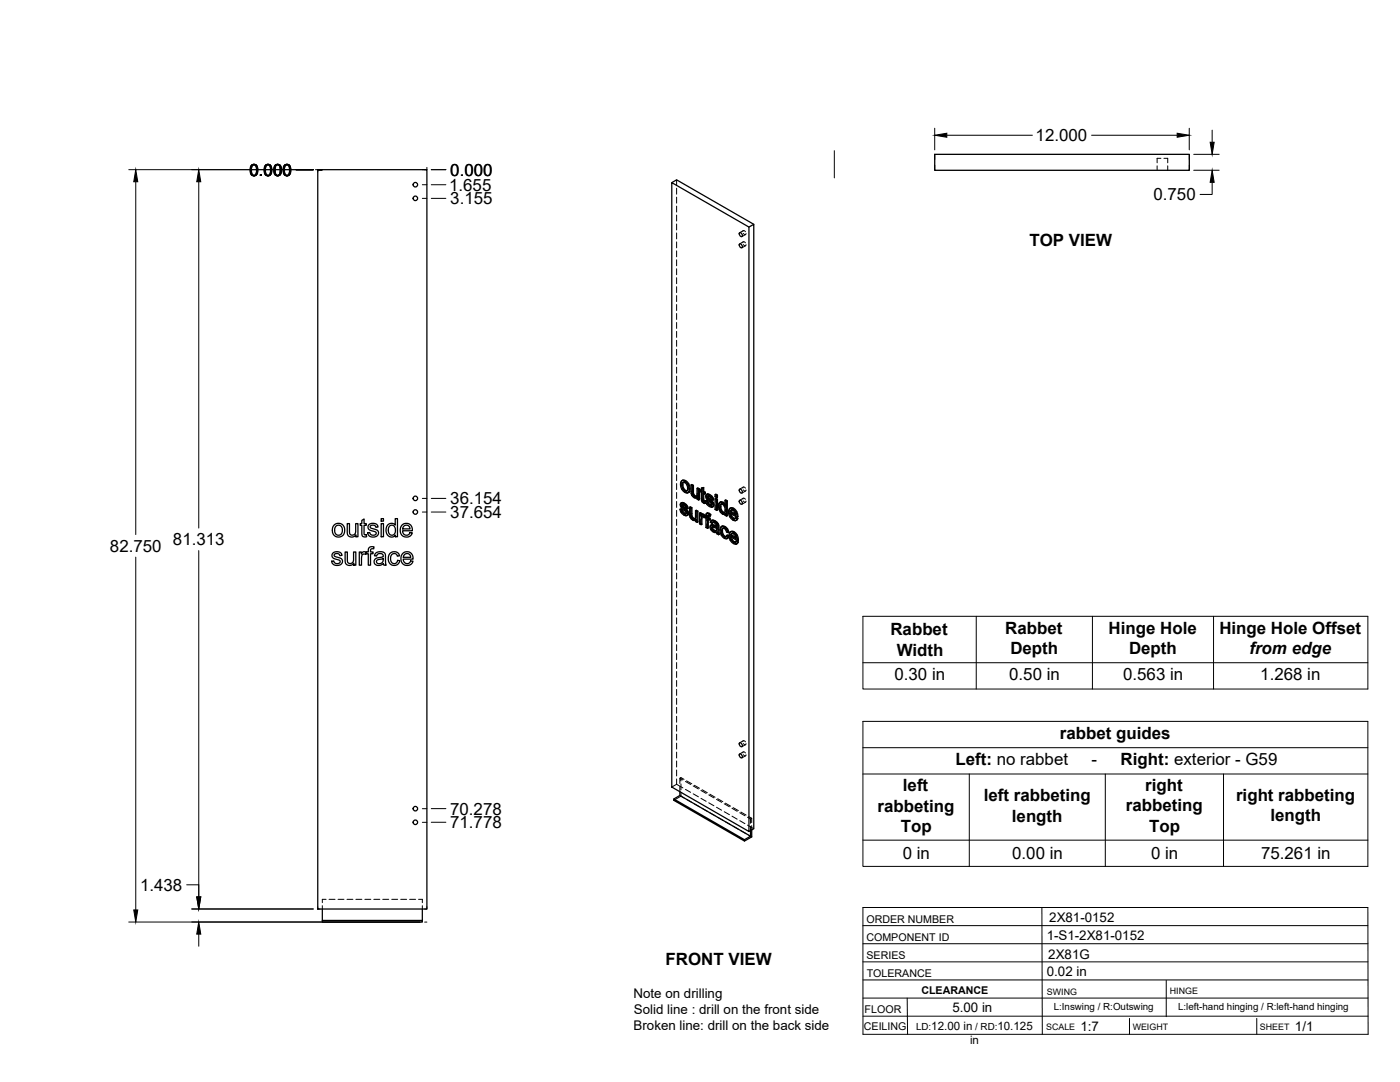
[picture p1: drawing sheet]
<svg xmlns="http://www.w3.org/2000/svg" width="559mm" height="432mm" viewBox="0 0 559 432" stroke-linecap="round" stroke-linejoin="round" font-family="sans-serif">
<!-- layer: Visible -->
<g fill="none" stroke="#000" stroke-width=".51">
<path d="M126.8 67.7h43.6v295.1h-43.6zM268.1 72.9l30.8 17.7v241.2l-30.8-17.7zM268.1 72.9l2-1.1 30.8 17.7M373.1 61.6h101.6v6.4h-101.6zM295.2 97.3a.93 .93 0 0 1 1 .6 .93 .93 0 0 1-.3 1l-.8-.9zM295.2 92.9a.93 .93 0 0 1 1 .5 .93 .93 0 0 1-.3 1.1l-.8-.9zM298.9 90.6l2-1.1v241.2l-2 1.1M272.2 191.8l.6-.2 .9 .2zM272.2 191.8l-.4 .5-.2 1 .5 1.9 1.5 1.4 .7 .1 .6-.3M272.3 193.6l.3 1.4M272.6 195l.3-.1 .8 .8-.4 .2zM272.8 192.5l-.2 .9"/>
<path d="M272.9 194.9l-.3-1.5-.3 .2v-.3l.2-.7 .5-.1 .8 .5 .6 1.4-.2 1.4-.9 .1M273.3 192l1.1 1a1.88 1.88 0 0 1 1 2M273.7 195.7l.5 .2M273.7 191.8l1.2 1.3M274.6 193.3l.5 1.9 .3-.2-.2 1.2M275.1 195.2l-.2 1.2 .3-.2-.6 .5M275.8 193.5l.7 .4 .3-.2v3.2M276.5 193.9v3.1l.3-.1 .3 .6M276.5 197.1l.2 .6 .4-.2 .4 .4M276.7 197.7l.5 .4h.9M276.8 193.7l-.7-.4-.3 .2v3.1l.3 1.1 .8 .8a.97 .97 0 0 0 1.4 .1v.6l.5 .4M277.2 198.1l.5 .1"/>
<path d="M278 198.1l-.3 .1M278.2 194.9l.6 .4 .4-.2v4.3l-.4 .2v-4.3M278.3 198.6l-.3 .2M279.2 195.1l-.7-.4-.3 .2v2.7l-.5 .6M279.9 195.5l-.4 .1v.6l.4 .3 .1 3.3 .9 1h.7l-.1-.7h-.6M279.9 194.8l1-.2v1.5M280.6 194.8v1.5l.3-.2 .6 .3M280.6 196.3l.6 .3 .3-.2v.6l-.3 .2v-.6M280.6 199.7l.6 .2M280.7 200l.8 .1M280.9 194.6l-1 .2v1.1l-.4-.3M280.9 197v2.6"/>
<path d="M281.2 197.2l-.6-.4v2.8l.4 .2M281.6 199.8l.6 .3M282.1 197.3l.7-.1 .6 .2M282.3 198.3l.6 .4M282.4 198.6l.2 .3 .3-.2 1.5 1.4M282.4 197.1l-.5 .3M282.5 197.4h.9l.7 .6M282.5 199.9l-.9-.1 .8 1.7 1.1 .8 1-.1M282.6 198.9l1.5 1.4 .3-.2 .4 .6M282.6 198v.1M282.7 198.4l-.4-.3 1 .3 .6 1 .6 .2M282.8 197.2l-.9 .2-.2 .9 .4 .9 1.8 1.8-.1 .7"/>
<path d="M283 197.6l.8 .6 .3-.2 .5 .6M283.8 198.2l.5 .6 .3-.2 .2 .9-.3 .1-.2-.8M285.4 199l.3-.1 .7 .3-.4 .2zM285.4 197.4l.3-.2 .7 .4-.4 .2zM285.4 199v4.3l.6 .4M285.4 197.4v.8l.6 .4M286.4 199.2v4.3l-.4 .2v-4.3M286.4 197.6v.8l-.4 .2v-.8M289.4 199.7l.6 .3 .3-.1v5.9l-.3 .2v-6M290.3 199.9l-.6-.4-.3 .2v2.1l-.5-.7M295.2 195.2a.93 .93 0 0 1 1 .6 .93 .93 0 0 1-.3 1l-.8-.9zM295.2 199.7a.93 .93 0 0 1 1 .5 .93 .93 0 0 1-.3 1.1l-.8-.9z"/>
<path d="M133.5 209.4l1.4-.5a2.66 2.66 0 0 1 2.6 3.7 2.66 2.66 0 0 1-4.5 .6l-.3-1.3a2.86 2.86 0 0 1 .8-2.5zM134 210.1l1.1-.5 1.2 .6 .3 1.9-.4 1-.4 .3-1.3 .1-.7-.7-.2-1.4zM138.6 209h.9v3.7a1.31 1.31 0 0 0 1.7 .7 1.31 1.31 0 0 0 .8-1.6v-2.8h.9v5.2h-.8v-.8a1.87 1.87 0 0 1-2.3 .9 1.87 1.87 0 0 1-1.2-2.1zM144.4 207.7l.9-.6v1.9h.9v.7h-.9v3.3l.2 .4h.7l.1 .8h-1.2l-.6-.5-.1-4h-.6v-.7h.6zM147.2 209.4l1.6-.5a1.74 1.74 0 0 1 2.1 1.4l-.9 .1a1.19 1.19 0 0 0-1.1-.9 1.19 1.19 0 0 0-1.2 .9l.4 .4 2.6 1a1.81 1.81 0 0 1-.2 2.1 1.81 1.81 0 0 1-2.2 .4l-1-.5-.6-1.2 .9-.1 .2 .6 .7 .5 1.4-.2a.83 .83 0 0 0 .1-1.1 .83 .83 0 0 0-1-.3l-1-.3a1.37 1.37 0 0 1-.8-2.3zM152.1 209h1v5.2h-1zM152.1 207h1v1h-1zM154.7 209.6l1.2-.7a1.81 1.81 0 0 1 1.9 .7v-2.6h.8v7.2h-.8v-.6l-.6 .5-1 .2-1.4-.6-.6-1-.1-1.8zM155.5 210l1.2-.4 .9 .9 .2 1.8-.8 1.2h-1.1l-.7-.8-.2-1.7zM160.4 209.6l1.1-.7h1.4l1 .7 .6 1.2 .1 1h-3.9l.3 1.1 .6 .6a1.44 1.44 0 0 0 2-1l1 .1-.4 .9-.9 .6-1.7 .2-1.2-.7-.5-.8-.2-1.2 .2-.9zM161.1 210.1l.7-.5 1 .1 .6 .4 .3 1h-3zM271.4 203.2l.6 .3"/>
<path d="M271.9 200.7l.7-.1 .6 .2M272 203.5l.4-.2 .2 .9-.3 .1zM272.1 201.7l.1 .3 .3-.2 .3 .3M272.2 202l.2 .3 .4-.2 1.4 1.4M272.2 200.6l-.4 .2M272.3 204.3l.7 .6h.8M272.3 200.8h.9l.8 .6M272.4 203.3l-1-.1 .7 1.6 1.3 .9 .9-.1M272.4 202.3l1.5 1.4 .3-.2 .5 .7M272.5 201.4l-.1 .1M272.5 201.8l-.3-.3 1 .3 .5 1 .6 .3M272.6 204.2l.7 .6"/>
<path d="M272.6 200.6l-.9 .3-.2 .7 .4 .9 1.9 1.9-.2 .7M272.9 201l.7 .6 .4-.2 .4 .7M273 204.9l.6 .2M273.6 201.6l.5 .6 .3-.1 .3 .8-.4 .2-.2-.9M273.7 205.1h-.1M273.9 203.7l.4 .6 .4-.1 .1 .7M274.3 204.3l.2 .7 .3-.1-.2 .5M274.5 205l-.2 .6 .3-.2-.5 .4M275.2 202.4l.6 .4 .4-.2v3.2M275.8 202.8l.1 3.2 .3-.2 .3 .6M275.9 206l.2 .6 .4-.2 .4 .4M276.1 206.6l.5 .4h.9l-.3 .2"/>
<path d="M276.2 202.6l-.7-.4-.3 .2v3.1l.3 1.1 .8 .8a.95 .95 0 0 0 1.4 .1M276.6 207l.6 .2M277.6 203.8l.6 .4 .4-.2v4.3l-.4 .2v-4.3M277.7 207.5v.7l.5 .3M277.7 207.5l-.2 .2M278.6 204l-.7-.4-.3 .2v2.8l-.4 .6M279.2 204.7l.6 .4 .3-.2v.5l.4-.2M279.8 205.1v.6l.7-.5 .4 .1M280 206.4l.2 2.8-.4 .2v-2.2M280.1 204.9l-.6-.3-.3 .1v4.3l.6 .4M280.2 205.3h.7l.6 .4M280.3 206.1v.1"/>
<path d="M280.6 205.4l.6 .5M281 206.6l-.8-.5-.2 .3 .3-.2-.1 .8M281.2 206.4l.6 .4v3.7l.6 .4M281.2 206.4v-.3l-.2 .5M281.2 200.3l.1 .7M281.2 206.5l-.2 .1M282.2 204.9h.9l.6 .4M282.2 200.1l.3-.2 .3 .8-.3 .2zM282.4 206.6l.7 .4 .3-.2v.6l-.3 .1v-.5M282.5 204.7l-.5 .2M282.5 200.9l.6 .6h.9M282.7 207.3v3.4l-.3 .2v-3.8l.7 .4"/>
<path d="M282.7 205.7v.7M282.8 205.1l.6 .4 .3-.2-.4 .8 .1-.6M282.8 200.7l.7 .7M283.1 204.9l-.6-.2-.5 .2-.2 1.3-.6-.3 .6-.1M283.1 201.5l.7 .2M283.3 206.1a.46 .46 0 0 0-.5-.5 .46 .46 0 0 0-.4 .6v.4l.3-.2 .7 .4M283.8 209.6l.8-.2 1.4 .5M283.8 201.7h.1M284.1 210.7l.1 .6 .4-.2 .5 .5M284.1 200.3l.4 .6 .3-.2 .2 .8M284.1 210.4v.3l.3-.2 .2 .6M284.2 209.4l-.5 .2"/>
<path d="M284.2 211.3l.6 .5h1h-1M284.3 210.3l-.2 .1M284.3 207.7l.9 .4 .3-.2 .8 .6M284.4 210.3l.8 .3a.71 .71 0 0 1 .8 .6 .71 .71 0 0 1-.5 .8M284.4 210.3l-.3 .1M284.4 210.3v.2M284.5 200.9l.1 .7 .4-.1-.2 .5M284.5 208.4l-.4 .5 .6-.5 1.2 1a.43 .43 0 0 1 .1 .6 .43 .43 0 0 1-.7 0l-1-.4M284.6 209.4l-1 .3-.2 1.1 .7 1.1 1.1 .6a.62 .62 0 0 1 1 .5l.6 .4M284.6 201.6l-.1 .6 .3-.2-.5 .4M284.6 207.6l-.8 .2M285.2 208.1l.7 .5 .4-.1 .4 .5"/>
<path d="M285.5 207.9l-.9-.3-.9 .3-.2 .5 .6 .5M285.9 208.6l.5 .6 .3-.2 .2 .7M286.4 209.2l.2 .6 .3-.1 .1 2.9M286.6 209.8v2.9l.4-.1 .1 .6-.3 .2-.1-.6M287.4 202.4l.3 1.4M287.5 200.4h1.1l.7 .6M287.7 201.3h.7l.7 .8 .3 1.1-.3 1.4M287.7 201.3l-.3 1.1 .3-.2 .3 1.4M287.7 203.8l.3-.2 .8 .8-.4 .2zM287.8 201.2l-.1 .1M287.8 200.3l-.5 .2M288 201.1l-.3 1.1"/>
<path d="M288.1 212v.1a1.2 1.2 0 0 0 .8 1.4l.5 .5M288.2 210.1l.9 .2 .3-.2 1 1M288.3 213.4l.8 .8h.8M288.3 200.6l.6 .5h.5M288.4 204.6h.7M288.5 209.9l-.6 .3M288.6 210.8l-.2 1M288.6 200.4l-.7-.2-.8 .5-.3 .8 .1 1.4 1 1.9 .9 .5 .6-.2v.5l.6 .4M288.8 204.4l.4 .1M289.1 210.3l.8 .6a1.43 1.43 0 0 1 1 1.5l-.3 .1-.5-1.3M289.4 210.1l-.9-.2-.7 .3-.3 .7-.1 1.4 1.1 2.1 .9 .5 .7 .1M289.4 205.1l-.2 .2"/>
<path d="M290 213.7l.6 .4M290.6 212.5l-.6-.2-.7-1.3-.9-.2-.3 1.2 .3-.2 .2 1.4M290.6 214.1l.4-.1-.3 .6-.6 .4zM291 214l-.7-.5-.6 .8-.6-.1M291.3 202.9h.9a2.01 2.01 0 0 1 1.8 1.2M291.4 212.3l.9-.1a1.99 1.99 0 0 1 1.9 1.3M291.5 204.3l2 1.2-.3-1.1-.9-.9-.6 .1-.2 .7 .3-.2 1.7 1M291.7 213.6l2 1.2-.4-1.3-.9-.6h-.4l-.3 .7 .3-.2 1.7 1M291.8 206.1l.7 .8h.9M291.8 205l.3 .9M292 203.5l-.2 .6M292 214.4l.3 .9"/>
<path d="M292 215.5l.7 .8h.9M292.2 212.9l-.2 .5M292.5 203l1.2 1.3 .3-.2 .5 2M292.5 206.9l.6 .2M292.7 212.4l1 1a1.97 1.97 0 0 1 1 2M292.7 216.3l.6 .2M292.8 202.8l-.8-.2-1.1 .7-.1 1 .2 1.4 .7 1.1 1.3 1h.7l.8-.9M293 212.2l-.8-.2-.9 .5-.3 1.2 .2 1.3 .8 1.3 1.2 .8h.8l.7-.8M293.3 207l-.2 .1M293.5 216.4l-.2 .1M293.5 206.6l.7 .5M293.7 204.3l.5 1.9 .3-.1-.3 .1"/>
<path d="M293.7 216l.7 .5M293.9 213.7l.5 1.9 .3-.2-.3 .2M294.2 206.4l-2.8-1.6 .4 1.3 .3-.2 .8 .9M294.4 215.8l-2.8-1.6 .4 1.3 .3-.2 .8 .8M294.5 206.9l-.7 .8M294.5 206.9l-.6-.5-.8 .7M294.7 216.3l-.7 .8M294.7 216.3l-.7-.5-.7 .7M132.8 220.7l1.6-.5a1.74 1.74 0 0 1 2.1 1.4l-.9 .2a1.2 1.2 0 0 0-1.1-.9 1.2 1.2 0 0 0-1.1 .8l.3 .4 2.7 1.1a1.92 1.92 0 0 1-.5 2.2 1.92 1.92 0 0 1-2.3 .1l-.9-.6-.3-.9 .8-.2 .3 .7 .6 .4 1.4-.2a.75 .75 0 0 0 .2-.9 .75 .75 0 0 0-.8-.4l-1.3-.4a1.36 1.36 0 0 1-.8-2.3zM137.8 220.3h.8l.1 3.8a1.31 1.31 0 0 0 1.7 .7 1.31 1.31 0 0 0 .7-1.7v-2.8h.9v5.3h-.8v-.8a1.87 1.87 0 0 1-2.2 .8 1.87 1.87 0 0 1-1.2-2.1zM143.4 220.3h.8v.8a1.27 1.27 0 0 1 2-.7l.8-.1v-1a1.5 1.5 0 0 1 2.3-1.1l-.1 .8a.82 .82 0 0 0-.9 0 .82 .82 0 0 0-.4 .8v.5h1v.7h-1v4.6h-.9v-4.6h-.8v-.4l-.2 .7-.9-.2-.6 .5-.2 4h-.9zM149.9 220.8l1.6-.6 1.4 .1 .7 .5 .6 4.8h-1l-.2-.7-1.2 .7h-1.2l-.8-.4-.4-.7a1.75 1.75 0 0 1 2-2l.6-.1a.78 .78 0 0 0 .9-.7 .78 .78 0 0 0-.9-.8l-1.2 .2-.5 .8-.8-.1z"/>
<path d="M150.5 223.5l2.5-.6a1.61 1.61 0 0 1-.7 1.8 1.61 1.61 0 0 1-1.9-.1l-.1-.6zM155.7 220.8l1.1-.6 1.5 .1 .9 .7 .3 .8-.9 .2a1.43 1.43 0 0 0-1.8-1 1.43 1.43 0 0 0-.9 1.9l.1 1 .7 .9h1.2l.8-1.2 .9 .1-.5 1.1a2.48 2.48 0 0 1-3.3 .4 2.48 2.48 0 0 1-.7-3.2zM160.7 220.9l1-.6h1.5l1 .6 .5 .9 .2 1.3h-3.9l.3 1.1 .7 .7a1.45 1.45 0 0 0 1.9-1l.9 .1-.5 1-.8 .5-1.7 .1-1.1-.6-.5-.8-.2-1.2 .2-1.3zM161.5 221.3l.6-.3h1l.5 .5 .3 .9h-2.9zM295.2 296.4a.93 .93 0 0 1 1 .6 .93 .93 0 0 1-.3 1l-.8-.8zM271.4 316v1.5l-2.5 1.4v.5l28.3 16.2v-.5l-28.3-16.2M271.4 317.5l28.2 16.2-2.4 1.4M295.2 300.9a.93 .93 0 0 1 1 .5 .93 .93 0 0 1-.3 1.1l-.8-.9zM299.6 331.5v2.2M300 331.2v2.8l-2.8 1.6M128.7 362.8v5.2h39.9v-.7h-39.9M168.6 362.8v4.5"/>
<circle cx="165.8" cy="79.2" r=".9"/>
<circle cx="165.8" cy="73.7" r=".9"/>
<circle cx="165.8" cy="198.9" r=".9"/>
<circle cx="165.8" cy="204.3" r=".9"/>
<circle cx="165.8" cy="322.7" r=".9"/>
<circle cx="165.8" cy="328.2" r=".9"/>
</g>
<!-- layer: Hidden -->
<g fill="none" stroke="#000" stroke-width=".4">
<path d="M270.1 71.8v2.1M270.1 75.1v2.4M270.1 78.7v2.4M461.9 66.2v1.8M463.4 63.2h-1.5v1.8M464.6 63.2h1.5v1.8M466.1 66.2v1.8M270.1 82.3v2.3M270.1 85.8v2.4M270.1 89.4v2.4M270.1 93v2.4M270.1 96.5v2.4"/>
<path d="M296.5 96.9l.4-.5 .6 .5M296.5 92.5l.4-.5 .6 .5M296.7 96.5l-1.5 .8M296.7 92l-1.5 .9M296.7 97.6l.8 .5 .3-.5M296.7 93.2l.6 .4 .5-.4M297.6 98.1l-1.5 .8M297.6 93.6l-1.5 .8M270.1 100.1v2.4M270.1 103.7v2.4M270.1 107.3v2.3M270.1 110.8v2.4"/>
<path d="M270.1 114.4v2.4M270.1 118v2.4M270.1 121.5v2.4M270.1 125.1v2.4M270.1 128.7v2.4M270.1 132.2v2.4M270.1 135.8v2.4M270.1 139.4v2.4M270.1 143v2.4M270.1 146.5v2.4M270.1 150.1v2.4M270.1 153.7v2.4"/>
<path d="M270.1 157.3v2.3M270.1 160.8v2.4M270.1 164.4v2.4M270.1 168v2.3M270.1 171.6v2.3M270.1 175.1v2.4M270.1 178.7v2.4M270.1 182.3v2.3M270.1 185.8v2.4M270.1 189.4v2.4M270.1 193v2.4M270.1 196.6v2.3"/>
<path d="M271.9 193.1l.5 1.9-.3 .2M272.4 195l1.3 1.3-.4 .2M272.5 191.6l-.9 1.7M272.8 192.5l-.2 .1M272.9 192.4h.8l-.4 .2M273.7 192.4l.7 .7-.3 .4M273.7 196.3l.9 .3-.3 .1M274.4 193.3l.4 1-.4 .6M274.5 195.7l-.3 .2M274.8 194.7l-.2 .8-.5 .4M274.9 196.5l-.3 .1M276.1 193.3l.1 3.4-.3 .2"/>
<path d="M276.2 196.7l.2 .7-.3 .1M276.4 197.4l.4 .6-.3 .1M276.8 198l.6 .5-.3 .1M277.4 198.5l.7 .2 .5-.3-.3 .2M278 198.1h.1M278.1 198.1h.1M278.3 198l-.4 .2M278.4 198.6h-.1M278.4 197.8l-.3 .3M278.5 194.7v2.7l-.4 .6M278.6 198.4v.7l-.3 .1M278.6 199.1l.6 .3"/>
<path d="M279.8 196l.5 .3-.4 .2M279.8 195.4v.6l-.3 .2M279.9 195.5l.4 .2M280.3 196.3v3.3l-.3 .2M280.3 194.6v1.1l-.4 .2M280.3 199.6l.3 .5-.3 .2M280.6 196.8l.3-.2v.4M280.9 196.6l.6 .4M281.9 199.7l.5 1.3-.4 .1M282 197.8l.1 .7-.3 .2M282.1 197.4l-.4 .6M282.1 198.5l.4 .6-.3 .2"/>
<path d="M282.3 197.2l-.5 .4M282.5 198l.3-.2-.2 .2M282.5 199.1l1.6 1.6-.3 .2M282.7 197.9l-.3 .1M282.8 197.8l.6 .2-.3 .2M283.4 198l.6 .5-.3 .2M284 198.5l.2 .7-.3 .2M284.2 199.2l.6 .3M285.7 197.2v.9l-.3 .1M285.7 198.9v1.5M285.7 198.1l.7 .3M289.7 199.5v2.1l-.3 .2"/>
<path d="M296.5 194.8l.4-.5 .6 .5M296.5 199.2l.4-.4 .6 .5M296.7 194.4l-1.5 .8M296.7 198.8l-1.5 .9M296.7 195.5l.6 .5 .5-.5M296.7 199.9l.8 .5 .3-.4M297.6 195.9l-1.5 .9M270.1 200.1v2.4M270.1 203.7v2.4M270.1 207.3v2.4M270.1 210.8v2.4M270.1 214.4v2.4"/>
<path d="M270.1 218v2.4M271.7 203.1l.5 1.3-.3 .2M271.8 201.3l.2 .6-.3 .2M271.9 200.8l-.4 .6M272 201.9l.4 .6-.3 .2M272.1 200.6l-.5 .4M272.2 204.4l1.1 1-.3 .1M272.3 201.4l.3-.2-.1 .2M272.4 202.5l1.6 1.6-.3 .2M272.6 201.3l-.4 .1M272.6 201.2l.6 .2-.3 .2M273.2 201.4l.6 .6-.3 .1"/>
<path d="M273.3 205.4l.8 .2-.3 .2M273.8 204.9h.2M273.8 202l.2 .6-.3 .2M274 204.1l.2 .5-.4 .1M274 204.9l-.3 .2 .3-.2M274 202.6l.7 .3M274.2 204.6l-.2 .3M274.5 205.6h-.4M275.5 202.2l.1 3.4-.3 .2M275.6 205.6l.2 .7-.3 .2M275.8 206.3l.4 .6-.3 .2M276.2 206.9l.6 .5-.3 .2"/>
<path d="M276.8 207.4l.7 .2 .5-.3-.2 .2M277.7 206.9l-.4 .2M277.8 206.7l-.3 .3M277.9 203.6v2.8l-.4 .5M278 207.3v.7l-.3 .2M278 208l.6 .3M279.5 207.3v1.6l-.3 .1M279.5 208.9l.7 .3M279.5 204.6v1.5M280.1 205.4v.1M280.3 206.1l.2-.2-.3 .2M280.4 205.2l-.6 .5"/>
<path d="M280.4 206l-.3 .1M280.5 205.9l.4 .1-.3 .2M280.6 200.1l.5 .5-.3 .1M280.9 206l.4 .4M281.1 200.6l.5 .2M281.2 206.1l.3-.2-.2 .5M281.5 205.7v.1M281.5 206.3l.6 .3-.3 .2M281.5 205.9l-.2 .5M281.5 205.7l-.3 .3M281.8 205.8l.3 .2M282.1 209v1.3l-.3 .2"/>
<path d="M282.1 210.3l.6 .4M282.1 206.6v1.3M282.2 205l-.1 1-.3 .2M282.3 204.7l-.5 .4M282.4 201l1.1 1-.4 .1M282.4 207.1l.3-.2v.4M282.5 205.7l.3-.2-.1 .2M282.7 206.9l.7 .5M282.8 205.5l.4 .1-.3 .2M283.2 205.6l.4 .3M283.5 202l.8 .2-.4 .2M283.7 210.1l.3 1.1-.3 .2"/>
<path d="M283.8 208.2l.6 .5M283.8 209.6l-.4 .7M284 201.5h.1M284 209.4l-.5 .4M284 211.2l1 .9-.3 .2M284.1 207.7l-.6 .7M284.1 201.5l-.3 .2M284.1 200.7l.2 .5-.3 .1M284.2 207.6l-.4 .3M284.3 201.2l-.2 .3M284.4 208.4l.4-.2-.3 .2M284.5 210.2l.2-.1z"/>
<path d="M284.5 210.2l-.2 .1M284.5 210.1l-.3 .2M284.6 202.2h-.3M284.7 210.1l1.6 .5-.3 .2M284.8 208.2l.6 .2-.3 .2M285 212.1l.7 .2-.4 .2M285.4 208.4l.7 .7-.3 .2M285.7 212.3l.6-.1-.3 .2M285.7 201.6v1.6l-.3 .1M285.7 203.2l.7 .3M286 209.9l.3 .1M286 211.7l-.3 .2"/>
<path d="M286.1 209.1l.2 .7-.3 .2M286.2 211.5l-.4 .3M286.3 210.6l-.1 .9-.3 .2M286.3 209.8l-.3 .4M286.3 212.2l.2 .7-.3 .1M286.5 212.9l.6 .3M287.1 201.8l.2 1.3-.3 .2M287.3 200.7l-.2 1.1-.3 .2M287.3 203.1l.6 1.1-.4 .2M287.6 200.3l-.6 .6M287.7 211.4l.5 1.9-.3 .2M287.9 204.2l.8 .8-.3 .1"/>
<path d="M287.9 210.3l-.2 1.1-.3 .2M288 201.1h.7l-.3 .2M288 201.1l-.2 .1M288 201.1h.1M288.1 201l-.4 .2M288.2 213.3l1.2 1.3-.3 .2M288.2 210l-.6 .5M288.6 210.8l-.2 .1M288.7 210.7l.7 .1-.3 .1M288.7 205l.6 .1 .4-.2-.3 .2M288.7 201.1l.7 .8-.3 .2M289.4 201.1l.3 .5"/>
<path d="M289.4 214.6l1 .2M289.4 210.8l.6 .5-.3 .2M289.4 201.9l.3 1.5-.3 .2M289.5 205.1h-.1M289.7 203.4l-.1 .7-.4 .4 .3-.1M289.7 204.9v.6l-.3 .1M289.7 205.5l.6 .3M290 211.3l.3 .8-.3 .2M290 214.1l-.1 .1M290.3 212.1l.6 .3M290.3 213.5l-.6 .8M291.1 204.1l.5 1.9-.3 .2"/>
<path d="M291.3 213.5l.5 1.9-.4 .2M291.4 204.8l.3-.1 .1 .3M291.6 206l1.3 1.4-.4 .1M291.6 202.7l-.8 1.6M291.6 214.2l.3-.2 .1 .4M291.7 204.7l2.8 1.5M291.8 215.4l1.3 1.3-.4 .2M291.8 212.1l-.5 1.4-.3 .2M291.9 214l2.8 1.6M292 203.5l-.2 .1M292.1 203.4l.7 .1-.3 .1M292.2 212.9h-.2"/>
<path d="M292.3 212.7l.7 .1-.3 .2M292.8 203.5l.8 .8-.3 .2M292.9 207.4l1 .2-.3 .2M293 212.8l.8 .9-.3 .2M293.1 216.7l1 .3-.3 .2M293.5 206.9h-.1M293.5 206.9l-.2 .1M293.5 205.1l.4 .2M293.5 206.8l-.3 .2M293.6 204.3l.3 1-.4 .2M293.6 216.3h.1M293.6 216.3l-.1 .1"/>
<path d="M293.7 214.4l.3 .3M293.8 216.2l-.4 .2M293.8 213.7l.2 1-.3 .1M293.9 206.4l-.4 .5M294 215.8l-.4 .5M294.1 207.5l-.2 .1M294.3 216.9l-.2 .1M297.6 200.4l-1.5 .8M270.1 221.6v2.3M270.1 225.1v2.4M270.1 228.7v2.4M270.1 232.3v2.4"/>
<path d="M270.1 235.8v2.4M270.1 239.4v2.4M270.1 243v2.4M270.1 246.5v2.4M270.1 250.1v2.4M270.1 253.7v2.4M270.1 257.3v2.4M270.1 260.8v2.4M270.1 264.4v2.4M270.1 268v2.4M270.1 271.6v2.3M270.1 275.1v2.4"/>
<path d="M270.1 278.7v2.4M270.1 282.3v2.3M270.1 285.9v2.3M270.1 289.4v2.4M270.1 293v2.4M270.1 296.6v2.3M296.5 296l.4-.4 .6 .5M296.7 295.6l-1.5 .8M296.7 296.7l.6 .5 .5-.4M297.6 297.2l-1.5 .8M270.1 300.1v2.4M270.1 303.7v2.4"/>
<path d="M270.1 307.3v2.4M270.1 310.9v2.1M270.1 313l-2 1.1M270.1 313l2.5 1.4M271.4 313.9v2.1M271.4 310.6l1.2 .7M271.8 311.6v-1.3l-.4 .3v2.1M271.8 317.7l-2.9 1.7M271.8 312.8v2.4M271.8 316.4v1.3M271.8 310.3l1.2 .7M271.8 317.7l1.2 .7"/>
<path d="M273.6 311.9l2.1 1.2M273.6 315l2.1 1.2M274 311.6l2.1 1.2M274 319l2.1 1.2M276.7 313.6l2.1 1.3M276.7 316.8l2.1 1.2M277.2 313.4l2 1.2M279.8 315.4l2.1 1.2M279.8 318.6l2.1 1.2M280.2 315.2l2.1 1.2M282.9 317.2l2 1.2M283.3 316.9l2.1 1.3"/>
<path d="M286 319l2 1.2M286.4 318.7l2.1 1.2M296.5 300.5l.4-.5 .6 .5M296.7 300.1l-1.5 .8M296.7 301.2l.6 .5 .5-.5M297.6 301.6l-1.5 .9M277.2 320.8l2 1.2M280.2 322.6l2.1 1.2M282.9 320.4l2 1.2M283.3 324.4l2.1 1.2M286 322.2l2 1.1M286.4 326.2l2.1 1.1"/>
<path d="M289.1 320.8l2 1.2M289.1 323.9l2 1.2M289.5 320.5l2.1 1.2M289.5 327.9l2.1 1.2M292.2 322.6l2 1.2M292.2 325.7l2 1.2M292.6 322.3l2.1 1.2M292.6 329.7l2.1 1.2M295.3 324.4l2 1.1M295.3 327.5l2 1.2M295.7 324.1l2.1 1.2M295.7 331.5l2.1 1.2"/>
<path d="M298.4 326.1l1.2 .7 .4-.2M298.4 329.3l2.5 1.4M298.8 325.9l1.2 .7M298.8 333.3l1.2 .7M299.6 326.8v1.7M299.6 329.7v1.8M300 326.6v1.7M300 329.5v1.7M130.2 358.9h-1.5v1.3M131.3 358.9h2.4M134.9 358.9h2.4M138.5 358.9h2.4"/>
<path d="M142 358.9h2.4M145.6 358.9h2.4M149.2 358.9h2.4M152.8 358.9h2.4M156.4 358.9h2.3M159.9 358.9h2.4M163.5 358.9h2.4M167.1 358.9h1.5v1.3M128.7 361.4v1.4M168.6 361.4v1.4"/>
</g>
<!-- layer: Reference -->
<g fill="none" stroke="#000" stroke-width=".4">
<path d="M125.9 67.7h2.8h-1.9v.9M126.8 67.7h1.9M168.6 67.7h1.8M168.6 73.7h1.8M168.6 79.2h1.8M170.4 66.8v.9h-.9M373.1 61.6v2.1M373.1 65.8v2.2M474.7 61.6v2.1M474.7 65.8v2.2M168.6 198.9h1.8M168.6 204.3h1.8"/>
<path d="M168.6 322.7h1.8M168.6 328.2h1.8M126.8 361.9v.9h.9M169.5 368h.9M170.4 361.9v.9h-.9"/>
</g>
<!-- layer: Hidden Narrow -->
<path d="M276.1 196l-.3 .2M278.5 197l-.3 .2M280.3 198.8l-.4 .1M273.3 203.5l-.3 .1M275.5 204.9l-.3 .2M277.9 205.9l-.3 .2M282.1 205.6l-.3 .1M283.5 200l-.3 .2M285.3 210.3l-.4 .2M286.3 210.9l-.3 .1" fill="none" stroke="#000" stroke-width=".4"/>
<!-- layer: Visible Narrow -->
<path d="M276.8 196.1l-.3 .2M280.9 199.2l-.3 .1M283.5 199.2l-.4 .2M273.3 202.6l-.3 .2M276.2 205l-.4 .2M282.7 206l-.3 .2M285.2 209.6l-.3 .2M286.9 210.3l-.3 .2M286.9 211.3l-.3 .2" fill="none" stroke="#000" stroke-width=".4"/>
<!-- layer: Titleblock -->
<path d="M344.4 362.2h201.6l.1 50.6h-201.7zM344.4 376.6h201.6M344.4 369.4h201.6M415.9 362.2l.1 50.6M344.4 383.9h201.6M344.4 398.3h201.6M344.4 391.1h201.6M362.1 398.3l.1 14.4M465.5 391.3v14.4M344.4 405.5h201.7M450.8 406.4v6.4M501.6 406.4v6.4" fill="none" stroke="#000" stroke-width=".4"/>
<!-- layer: Custom Tables -->
<path d="M344.4 246h201.6v29h-201.6zM389.7 246v29M436 246v29M484.4 246v29M344.4 264.5h201.6M344.4 287.9h201.6v57.9h-201.6zM344.4 298.4h201.6M344.4 308.9h201.6M386.9 308.9v36.9M441.2 308.9v36.9M488.4 308.9v36.9M344.4 335.3h201.6" fill="none" stroke="#000" stroke-width=".4"/>
<!-- layer: FD_Dimensions -->
<g fill="none" stroke="#000" stroke-width=".4">
<path d="M373.1 51.2v8.6M377.9 54h34.2M435.7 54h34.2M474.7 51.2v8.6M483.8 51.9v4.9M51.4 67.7h73.7M54.2 72.5v140.8M79.3 72.5v138.2M172.1 67.7h5.9M172.1 73.7h5.9M172.1 79.2h5.9M476.5 61.6h10.1"/>
<path d="M476.5 67.9h10.1M483.8 72.8v4.8h-4.8M172.1 198.9h5.9M79.3 219.7v138.2M172.1 204.3h5.9M54.2 222.3v140.8M172.1 322.7h5.9M172.1 328.1h5.9M74.5 353.1h4.8M51.4 368h116.3M76.5 362.8h48.6M79.3 372.8v4.8"/>
</g>
<path d="M373.1 54l4.8-.8v1.6zM469.9 53.2l4.8 .8-4.8 .8zM483 56.8h1.6l-.8 4.8zM54.2 67.7l.8 4.8h-1.6zM79.3 67.7l.8 4.8h-1.6zM483.8 67.9l.8 4.9h-1.6zM78.5 357.9h1.6l-.8 4.9zM53.4 363.1h1.6l-.8 4.9zM79.3 368l.8 4.8h-1.6z" fill="#000" stroke="#000" stroke-width=".4"/>
<!-- layer: Smart Centers -->
<path d="M333 60.1v10.9" fill="none" stroke="#000" stroke-width=".4"/>
<g font-size="6.7">
<text x="413.4" y="56.3">12.000</text>
<text x="99.6" y="70.1">0.000</text>
<text x="179.7" y="70.1">0.000</text>
<text x="179.3" y="76.1">1.655</text>
<text x="179.7" y="81.5">3.155</text>
<text x="460.4" y="80">0.750</text>
<text x="410.9" y="98.2">TOP VIEW</text>
<text x="179.7" y="201.3">36.154</text>
<text x="179.7" y="206.7">37.654</text>
<text x="43.9" y="220.2">82.750</text>
<text x="69" y="217.6">81.313</text>
<text x="355.4" y="253.6">Rabbet</text>
<text x="401.2" y="252.9">Rabbet</text>
<text x="442.5" y="252.9">Hinge Hole</text>
<text x="486.7" y="252.9">Hinge Hole Offset</text>
<text x="357.9" y="261.6">Width</text>
<text x="403.3" y="261">Depth</text>
<text x="450.6" y="261">Depth</text>
<text x="498.7" y="261">from edge</text>
<text x="357" y="271.4">0.30 in</text>
<text x="402.8" y="271.4">0.50 in</text>
<text x="448.3" y="271.4">0.563 in</text>
<text x="503" y="271.4">1.268 in</text>
<text x="423" y="294.8">rabbet guides</text>
<text x="381.4" y="305.4">Left: no rabbet</text>
<text x="435.7" y="305.4">-</text>
<text x="447.3" y="305.4">Right: exterior - G59</text>
<text x="360.4" y="315.8">left</text>
<text x="457.1" y="315.8">right</text>
<text x="350.3" y="323.9">rabbeting</text>
<text x="392.7" y="319.8">left rabbeting</text>
<text x="449.4" y="323.8">rabbeting</text>
<text x="493.4" y="319.8">right rabbeting</text>
<text x="179.7" y="325.1">70.278</text>
<text x="403.9" y="327.9">length</text>
<text x="507" y="327.8">length</text>
<text x="179.7" y="330.5">71.778</text>
<text x="359.5" y="331.9">Top</text>
<text x="458.6" y="331.9">Top</text>
<text x="360.3" y="342.9">0 in</text>
<text x="404" y="342.9">0.00 in</text>
<text x="459.4" y="342.9">0 in</text>
<text x="503.4" y="342.9">75.261 in</text>
<text x="55.9" y="355.5">1.438</text>
<text x="265.7" y="385.2">FRONT VIEW</text>
</g>
<g font-size="5.3">
<text x="418.8" y="368">2X81-0152</text>
<text x="417.8" y="375.1">1-S1-2X81-0152</text>
<text x="418.4" y="382.6">2X81G</text>
<text x="417.8" y="389.5">0.02 in</text>
<text x="252.9" y="398.4">Note on drilling</text>
<text x="253" y="404.9">Solid line : drill on the front side</text>
<text x="380.1" y="404">5.00 in</text>
<text x="252.9" y="411.2">Broken line: drill on the back side</text>
<text x="431.3" y="411.5">1:7</text>
<text x="516.9" y="411.5">1/1</text>
</g>
<g font-size="4.6">
<text x="371.7" y="411.2">12.00 in</text>
<text x="398.1" y="411.2">10.125</text>
<text x="387.2" y="416.5">in</text>
</g>
<g font-size="4.3">
<text x="345.8" y="368.4">ORDER NUMBER</text>
<text x="345.8" y="375.5">COMPONENT ID</text>
<text x="345.8" y="382.7">SERIES</text>
<text x="345.9" y="389.9">TOLERANCE</text>
<text x="367.7" y="396.7">CLEARANCE</text>
<text x="345.1" y="404.3">FLOOR</text>
<text x="344.8" y="411.1">CEILING</text>
</g>
<g font-size="3.9">
<text x="420.6" y="403.1">L:Inswing / R:Outswing</text>
<text x="470.2" y="403.1">L:left-hand hinging / R:left-hand hinging</text>
<text x="365.7" y="411.2">LD:</text>
<text x="389.2" y="411.2">/ RD:</text>
</g>
<g font-size="3.5">
<text x="417.9" y="397">SWING</text>
<text x="466.9" y="396.9">HINGE</text>
<text x="417.5" y="410.9">SCALE</text>
<text x="452.1" y="410.9">WEIGHT</text>
<text x="502.9" y="410.9">SHEET</text>
</g>
</svg>
